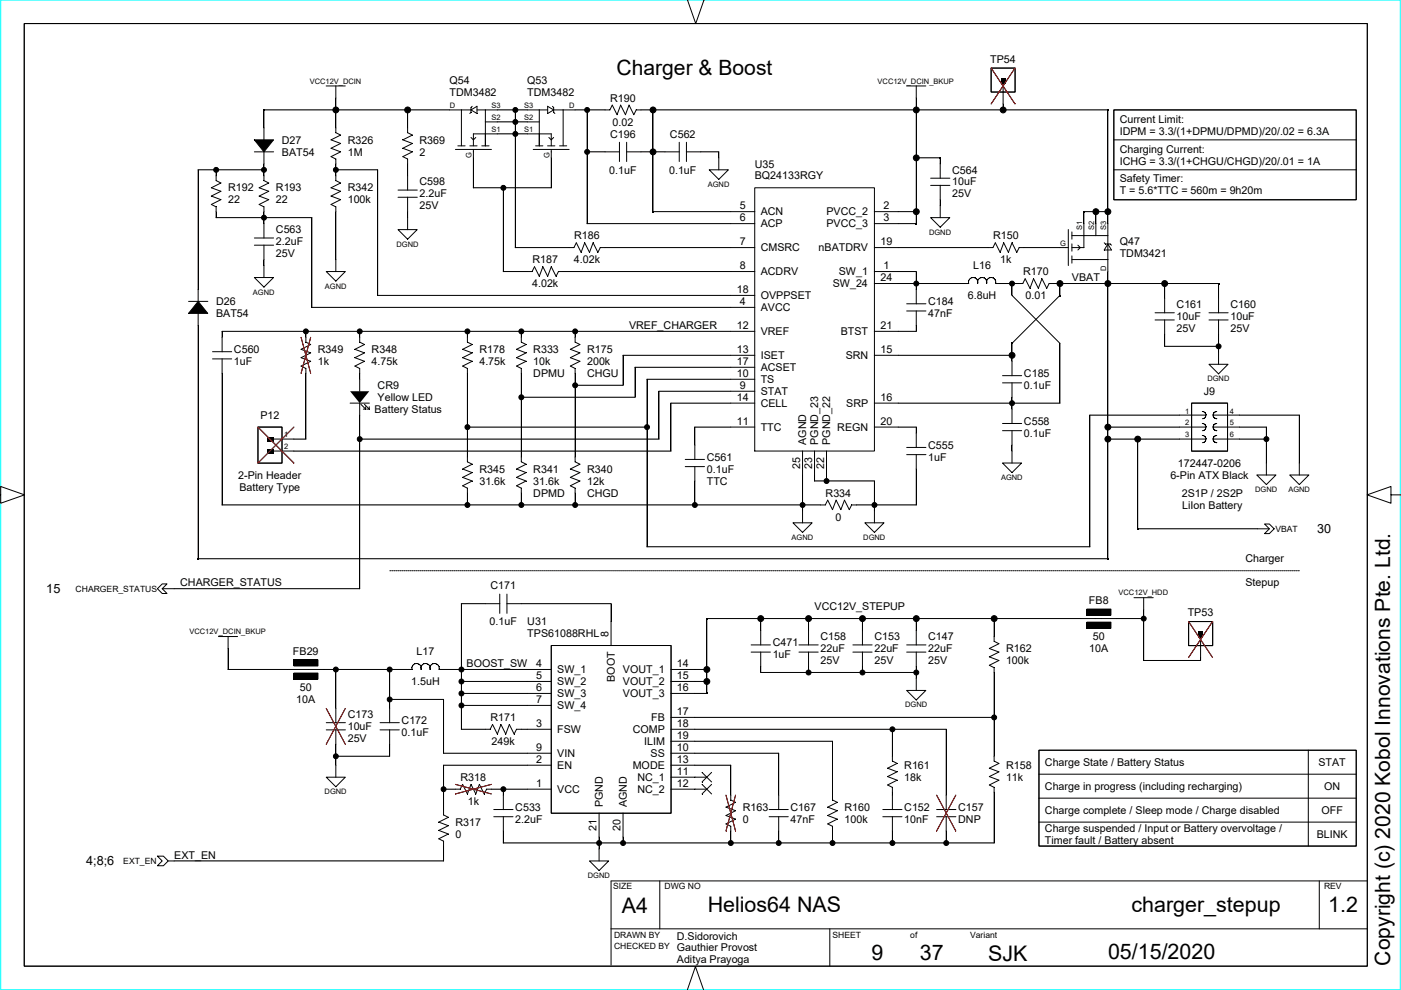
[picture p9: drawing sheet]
<svg xmlns="http://www.w3.org/2000/svg" width="297mm" height="210mm" viewBox="0 0 297 210" stroke-linecap="round" stroke-linejoin="round" font-family="sans-serif">
<path d="M.1 0h296.8v209.8h-296.8z" fill="none" stroke="#0ff" stroke-width=".21"/>
<g fill="none" stroke="#000" stroke-width=".21">
<path d="M149.3 -.1l-1.8 5.1-1.8-5M5.1 5h284.8v199.9h-284.8zM192.2 18.2h4.1M194.3 18.2v2.6M53.9 29.7h4.1l-2 2.5zM53.9 32.2h4.1M56 27.1v2.6M56 32.2v2.5M56 37.3v1M56 38.3l1 .5-2.1 1 2.1 .8-2.1 1 2.1 .7-2.1 1 1.1 .5v1.1M71.2 36h8.9v26.7M71.2 27.1v1.1l1 .4-2 1.1 2 .7-2 1 2 .8-2 1 1 .5v4.6"/>
<path d="M71.2 38.3l1 .5-2 1 2 .8-2 1 2 .7-2 1 1 .5v13.8M86.4 27.1v1.1l1 .4-2 1.1 2 .7-2 1 2 .8-2 1 1 .5v6.6M95.3 23.3h4.6M96.6 31.7h7.6M97.1 30.9h1.5M97.8 23.3v7.6M99.6 30.9h1.6M99.9 23.8l-.3 .3M99.9 23.3l1.2-.8v1.6zM99.9 29.1l.5 .6 .5-.6M100.1 22.5l-.2 .3v1M100.3 39.8h16.6"/>
<path d="M100.4 28.4v2.5M100.4 31.7v8.1M100.4 28.4h16.5M101.1 23.3h15M102.1 30.9h1.6M102.9 25.8h11.5M102.9 23.3v7.6M106.7 39.8v17.8M109.3 23.3v29.2M113 31.7h7.7M113.6 30.9h1.5M114.3 23.3v7.6"/>
<path d="M116.1 30.9h1.5M116.1 22.5l1.3 .8-1.3 .8zM116.4 29.1l.5 .6 .5-.6M116.9 28.4v2.5M116.9 31.7v8.1M117.1 22.5l.3 .3v1M117.4 23.3h11.9M117.4 23.8l.2 .3M118.6 30.9h1.6M119.4 23.3v7.6M124.5 32.2h6.9M124.5 23.3v24.1h35.5"/>
<path d="M129.3 23.3l.5-1 1 2 .8-2 1 2 .8-2 1 2 .5-1M131.3 30.2v4M132.8 32.2h3.1M132.9 30.2v4M134.9 23.3h1M141 32.2h3M144 30.2v4M145.5 32.2h6.9v3.8M145.5 30.2v4M150.4 36h4l-2 2zM160 39.8h25.4v55.8h-25.4zM197.3 39.3h4.1"/>
<path d="M197.3 37.8h4.1M199.3 34.7v3.1M199.3 39.3v6.9M53.9 58.8h4.1l-2 2.1zM53.9 52h4.1M53.9 50.5h4.1M56 47.4v3.1M56 52v6.9M69.2 57.6h4l-2 2zM84.4 48.7h4.1l-2.1 2zM84.4 41.8h4.1M84.4 40.3h4.1"/>
<path d="M86.4 41.8v6.9M106.7 57.6h6.1M109.2 52.5h12.5l.5-1 1 2 .8-2 1 2 .7-2 1.1 2 .5-1h32.7M112.8 57.6l.5-1 1 2 .8-2 1 2 .8-2 1 2 .5-1M118.4 57.6h41.6M154.9 44.9h5.1M185.4 57.6h5.1M185.4 44.9h5.1M185.4 47.4h5.1M185.4 52.5h25.1l.5-1 1 2 .8-2 1 2 .8-2 1 2 .5-1M197.3 46.1h4.1l-2.1 2.1zM216.1 52.5h1"/>
<path d="M45.1 76.1h4M45.1 74.6h4M47.1 71.5v3.1M47.1 76.1v3M63.8 71.5l2.1 7.6M64.9 71.5v1.1l1 .4-2.1 1.1 2.1 .7-2.1 1 2.1 .8-2.1 1 1.1 .5v1M65.9 71.5l-2.1 7.6M76.3 79.1v1.3M80 62.6h80M99.1 71.5v1.1l1 .4-2 1.1 2 .7-2 1 2 .8-2 1 1 .5v19.8M110.5 79.1v18.8M121.9 71.5v1.1l1.1 .4-2.1 1.1 2.1 .7-2.1 1 2.1 .8-2.1 1 1 .5v19.8"/>
<path d="M154.9 65.2h5.1M154.9 70.3h5.1M160 77.9h-25.4v6.3h-24.1M160 75.3h-27.9v6.4h-10.2M185.4 70.3h5.1M185.4 60.1h5.1M185.4 75.3h5.1M99.1 90.6h38.1M99.1 97.9l1 .5-2 1 2 .8-2 1 2 .8-2 1 1 .5M110.5 97.9l1 .5-2 1 2 .8-2 1 2 .8-2 1 1 .5M121.9 97.9l1.1 .5-2.1 1 2.1 .8-2.1 1 2.1 .8-2.1 1 1 .5M154.9 83h5.1"/>
<path d="M154.9 85.5h5.1M160 80.4h-22.8v35.6M160 90.6h-12.7v3.8M170.2 95.6v5.1M172.7 95.6v5.1M175.2 95.6v5.1M185.4 90.6h5.1M185.4 85.5h5.1M250.1 88h-19v28M0 104.9h.1v-1.8l5.1 1.8-5.1 1.8v-1.8M99.1 103.5v1M110.5 103.5v1"/>
<path d="M121.9 103.5v1M137.2 115.9h93.9M168.1 110.8h4.1l-2 2.1zM170.2 108.3v2.6M174 107.1h1M175 107.1l.5-1.1 1 2.1 .8-2.1 1 2.1 .7-2.1 1.1 2.1 .5-1M180.5 107.1h1.1M183.4 110.8h4l-2 2.1zM185.4 108.3v2.6M294.9 104.9v1.8l-5-1.8 5-1.8v1.8h2.1M129.5 196.9h160.4M129.5 186.8h160.4"/>
<path d="M129.6 186.8v17.8M139.9 186.8v10.2M175.9 196.9v7.9M279.7 186.8v10.2M145.7 209.9l1.7-5 1.8 5"/>
<circle cx="71.2" cy="36" r=".52"/>
<circle cx="106.7" cy="39.8" r=".52"/>
<circle cx="109.3" cy="23.3" r=".52"/>
<circle cx="109.3" cy="28.4" r=".52"/>
<circle cx="109.3" cy="25.9" r=".52"/>
<circle cx="124.5" cy="23.3" r=".52"/>
<circle cx="124.5" cy="32.2" r=".52"/>
<circle cx="99.1" cy="90.6" r=".52"/>
<circle cx="110.5" cy="84.2" r=".52"/>
<circle cx="121.9" cy="81.7" r=".52"/>
<circle cx="137.2" cy="90.6" r=".52"/>
</g>
<g fill="#000">
<path d="M53.9 29.7h4.1l-2 2.5z"/>
<path d="M71.2 36v1.3z" fill-rule="evenodd"/>
<path d="M71.2 34.7v1.3z" fill-rule="evenodd"/>
<path d="M152.4 32.2v1.3z" fill-rule="evenodd"/>
<path d="M56 55v1.3z" fill-rule="evenodd"/>
<path d="M86.4 44.9v1.2z" fill-rule="evenodd"/>
<path d="M199.3 42.3v1.3z" fill-rule="evenodd"/>
<path d="M76.3 79.1v1.3z" fill-rule="evenodd"/>
<circle cx="71.2" cy="36" r=".53"/>
<circle cx="106.7" cy="39.8" r=".53"/>
<circle cx="109.3" cy="28.4" r=".53"/>
<circle cx="109.3" cy="23.3" r=".53"/>
<circle cx="109.3" cy="25.8" r=".53"/>
<circle cx="124.5" cy="32.2" r=".53"/>
<circle cx="124.5" cy="23.3" r=".53"/>
<circle cx="99.1" cy="90.6" r=".53"/>
<circle cx="110.5" cy="84.2" r=".53"/>
<circle cx="121.9" cy="81.7" r=".53"/>
<circle cx="137.2" cy="90.6" r=".53"/>
</g>
<path d="M63.8 71.5l2.1 7.6" fill="none" stroke="#f00" stroke-width=".21"/>
<path d="M65.9 71.5l-2.1 7.6" fill="none" stroke="#f00" stroke-width=".21"/>
<g fill="none" stroke="#000" stroke-width=".21">
<path d="M190.4 57.6h3.9v3.8M206.2 58.8a1.01 1.01 0 0 1 1.1 1.3l.1-.9 .7-.4M206.2 58.8l-.7 .4-.2 .6 .1 .3h-15M208.1 58.8a1.01 1.01 0 0 1 1.1 1.3l.1-.9 .7-.4M210 58.8a1.01 1.01 0 0 1 1.1 1.3M47.1 79.1v28h126.9M64.9 70.3v1.2M76.3 70.3v1.2M99.1 70.3v1.2M110.5 70.3v1.2M121.9 70.3v1.2M154.9 70.3h-107.8v1.2"/>
<path d="M190.4 70.3h3.9M194.3 69v1.3M211.1 60.1h5.8M212.6 79.7h4M214.6 60.1v2.5l10.1 10.2v12.7h-34.3M214.6 76.6v3.1M216.8 60.1l.6-1 1 2 .7-2 1.1 2 .7-2 1 2 .5-1M222.4 60.1h1.1M62.3 95.6h80M142.2 85.5h12.7M142.3 85.5v10.2M145.3 98.9h4.1"/>
<path d="M145.3 97.4h4.1M147.3 94.4v3M147.3 98.9v8.2M190.4 90.6h3.9v4.3M192.2 96.4h4.1M192.2 94.9h4.1M194.3 96.4v10.7h-12.7M212.6 98.2h4l-2 2zM212.6 81.2h4M212.6 91.3h4M212.6 89.8h4M214.6 81.2v8.6"/>
<path d="M214.6 91.3v6.9M99.1 104.5v2.6M110.5 104.5v2.6M121.9 104.5v2.6M170.2 100.7v7.6M172.7 100.7v1.3h12.7v6.3M175.2 100.7v1.3M97.8 128h8.2M97.8 128v26.6M106 126v4M107.5 128h22.1v8.9M107.5 126v4"/>
<path d="M116.9 136.9h25.4v35.5h-25.4zM69.2 154.7h4M69.2 153.2h4M69.2 150.2l4 7.6M71.2 150.2v3M71.2 154.7v3.1M73.2 150.2l-4 7.6M80.6 154.7h4.1M80.6 153.2h4.1M82.6 150.2v3M82.6 154.7v3.1M86.4 141.9h1"/>
<path d="M87.4 141.9a.99 .99 0 0 1 .9-1.2 .99 .99 0 0 1 1 1.2 .99 .99 0 0 1 .9-1.2 .99 .99 0 0 1 1 1.2 .99 .99 0 0 1 .9-1.2 .99 .99 0 0 1 1 1.2h23.8M97.8 144.5h19.1M97.8 147h19.1M97.8 149.6h19.1M97.8 154.6h6.1l.5-1 1 2 .8-2 1 2 .8-2 1 2 .5-1h7.4M111.8 159.7h5.1M142.2 141.9h5.1M142.2 144.5h5.1M142.2 147h5.1M142.2 154.6h5.1M142.2 159.7h5.1M142.2 152.1h5.1"/>
<path d="M142.2 157.2h5.1M111.8 167.3h5.1M111.8 162.2h5.1M127 172.4v5.1M132.1 172.4v5.1M142.2 167.3h5.1M142.2 162.2h5.1M142.2 164.8h5.1M125 182.5h4l-2 2.1zM127 180v2.6"/>
<circle cx="64.9" cy="70.3" r=".52"/>
<circle cx="76.3" cy="70.3" r=".52"/>
<circle cx="99.1" cy="70.3" r=".52"/>
<circle cx="110.5" cy="70.3" r=".52"/>
<circle cx="121.9" cy="70.3" r=".52"/>
<circle cx="194.3" cy="60.1" r=".52"/>
<circle cx="214.6" cy="60.1" r=".52"/>
<circle cx="214.6" cy="85.5" r=".52"/>
<circle cx="99.1" cy="107.1" r=".52"/>
<circle cx="110.5" cy="107.1" r=".52"/>
<circle cx="121.9" cy="107.1" r=".52"/>
<circle cx="147.3" cy="107.1" r=".52"/>
<circle cx="170.2" cy="107.1" r=".52"/>
<circle cx="175.2" cy="102" r=".52"/>
<circle cx="185.4" cy="107.1" r=".52"/>
<circle cx="97.8" cy="147" r=".52"/>
<circle cx="97.8" cy="144.5" r=".52"/>
<circle cx="97.8" cy="149.6" r=".52"/>
<circle cx="97.8" cy="142" r=".52"/>
</g>
<g fill="#000">
<path d="M214.6 60.1h1.2zM110.5 154.6h1.3z"/>
<path d="M47.1 70.3v1.2z" fill-rule="evenodd"/>
<path d="M64.9 70.3v1.2z" fill-rule="evenodd"/>
<path d="M76.3 70.3v1.2z" fill-rule="evenodd"/>
<path d="M99.1 70.3v1.2z" fill-rule="evenodd"/>
<path d="M110.5 70.3v1.2z" fill-rule="evenodd"/>
<path d="M121.9 70.3v1.2z" fill-rule="evenodd"/>
<path d="M194.3 69v1.3z" fill-rule="evenodd"/>
<path d="M194.3 60.1v1.3z" fill-rule="evenodd"/>
<path d="M214.6 62.6l10.1 10.2z" fill-rule="evenodd"/>
<path d="M194.3 90.6v1.2z" fill-rule="evenodd"/>
<path d="M214.6 94.4v1.2z" fill-rule="evenodd"/>
<path d="M214.6 84.2v1.3z" fill-rule="evenodd"/>
<path d="M214.6 85.5v1.2z" fill-rule="evenodd"/>
<path d="M170.2 107.1v1.2z" fill-rule="evenodd"/>
<path d="M172.7 100.7v1.3z" fill-rule="evenodd"/>
<path d="M175.2 100.7v1.3z" fill-rule="evenodd"/>
<path d="M185.4 107.1v1.2z" fill-rule="evenodd"/>
<circle cx="64.9" cy="70.3" r=".53"/>
<circle cx="76.3" cy="70.3" r=".53"/>
<circle cx="99.1" cy="70.3" r=".53"/>
<circle cx="110.5" cy="70.3" r=".53"/>
<circle cx="121.9" cy="70.3" r=".53"/>
<circle cx="194.3" cy="60.1" r=".53"/>
<circle cx="214.6" cy="60.1" r=".53"/>
<circle cx="214.6" cy="85.5" r=".53"/>
<circle cx="99.1" cy="107.1" r=".53"/>
<circle cx="110.5" cy="107.1" r=".53"/>
<circle cx="121.9" cy="107.1" r=".53"/>
<circle cx="147.3" cy="107.1" r=".53"/>
<circle cx="170.2" cy="107.1" r=".53"/>
<circle cx="175.2" cy="102" r=".53"/>
<circle cx="185.4" cy="107.1" r=".53"/>
<circle cx="97.8" cy="144.5" r=".53"/>
<circle cx="97.8" cy="149.6" r=".53"/>
<circle cx="97.8" cy="147" r=".53"/>
<circle cx="97.8" cy="141.9" r=".53"/>
</g>
<path d="M69.2 150.2l4 7.6" fill="none" stroke="#f00" stroke-width=".21"/>
<path d="M73.2 150.2l-4 7.6" fill="none" stroke="#f00" stroke-width=".21"/>
<g fill="none" stroke="#000" stroke-width=".21">
<path d="M147.3 159.7h17.8v8.9M147.3 157.2h29.2v11.4M104.7 173.2h4.1M104.7 171.6h4.1M106.7 168.6v3.1M106.7 173.1v3.1M147.3 167.3h2.6M147.3 164.8h2.6M148.8 166.3l2.1 2M148.8 163.8l2.1 2M150.9 166.3l-2.1 2M150.9 163.8l-2.1 2"/>
<path d="M153.9 168.6l2.1 7.6M154.9 168.6v1l1.1 .5-2.1 1 2.1 .8-2.1 1 2.1 .8-2.1 1 1 .5v1M156 168.6l-2.1 7.6"/>
</g>
<path d="M153.9 168.6l2.1 7.6" fill="none" stroke="#f00" stroke-width=".21"/>
<path d="M156 168.6l-2.1 7.6" fill="none" stroke="#f00" stroke-width=".21"/>
<path d="M96.6 167.3h1l.5-1 1 2 .8-2 1 2 .7-2 1.1 2 .5-1h1M96.6 166.3l7.6 2M104.2 166.3l-7.6 2M147.3 162.2h7.6v6.4M176.5 168.6v1l1 .5-2 1 2 .8-2 1 2 .8-2 1 1 .5v1" fill="none" stroke="#000" stroke-width=".21"/>
<path d="M104.2 166.3l-7.6 2" fill="none" stroke="#f00" stroke-width=".21"/>
<path d="M96.6 166.3l7.6 2" fill="none" stroke="#f00" stroke-width=".21"/>
<g fill="#000">
<path d="M42 63.9l2 2.5h-4z"/>
<path d="M161.3 141.3v1.3z" fill-rule="evenodd"/>
<path d="M171.4 141.3v1.3z" fill-rule="evenodd"/>
<path d="M182.9 141.3v1.3z" fill-rule="evenodd"/>
<path d="M194.3 142.6v1.2z" fill-rule="evenodd"/>
<path d="M194.3 141.3v1.3z" fill-rule="evenodd"/>
<path d="M106.7 167.3v1.3z" fill-rule="evenodd"/>
<path d="M189.2 168v.6z" fill-rule="evenodd"/>
<circle cx="161.3" cy="131.1" r=".63"/>
<circle cx="171.4" cy="131.1" r=".63"/>
<circle cx="182.9" cy="131.1" r=".63"/>
<circle cx="194.3" cy="131.1" r=".63"/>
<circle cx="210.8" cy="131.1" r=".63"/>
<circle cx="149.9" cy="141.9" r=".63"/>
<circle cx="149.9" cy="144.5" r=".63"/>
<circle cx="171.4" cy="142.6" r=".53"/>
<circle cx="182.9" cy="142.6" r=".53"/>
<circle cx="194.3" cy="142.6" r=".53"/>
<circle cx="210.8" cy="152.1" r=".53"/>
<circle cx="106.7" cy="167.3" r=".53"/>
</g>
<g fill="none" stroke="#000" stroke-width=".21">
<path d="M40 63.9h4.1M42 63.9l2 2.5h-4zM42 61.4v2.5M42 66.4v2.6M159.3 138.3h4M159.3 136.7h4M161.3 131.1v5.7M161.3 138.2v4.4M171.4 131.1v2.6M182.9 131.1v2.6M194.3 131.1v2.6M210.8 131.1v4.9"/>
<path d="M210.8 136l1 .5-2 1 2 .8-2 1 2 .7-2 1.1 1 .5M229.2 131.1h-79.3v15.9h-2.6M147.3 152.1h63.5M147.3 144.5h2.6M147.3 141.9h2.6M161.3 142.6h33M171.4 141.3v1.3M182.9 141.3v1.3M192.2 146.4h4.1l-2 2zM194.3 141.3v5.1M210.8 141.5v19.9M104.2 167.3h7.6"/>
<path d="M106.7 167.3v1.3M187.2 173.2h4M187.2 171.6h4M189.2 160.3v1.1M189.2 166.9v4.8M189.2 173.1v3.1M189.2 161.4l1 .5-2 1 2 .7-2 1.1 2 .7-2 1 1 .5M198.6 173.2h4.1M198.6 171.6h4.1M198.6 168.6l4 7.6M200.6 168.6v3.1M200.6 173.1v3.1"/>
<path d="M202.6 168.6l-4 7.6M210.8 166.9v1.1M210.8 161.4l1 .5-2 1 2 .7-2 1.1 2 .7-2 1 1 .5"/>
<circle cx="161.3" cy="131.2" r=".62"/>
<circle cx="171.4" cy="131.2" r=".62"/>
<circle cx="182.9" cy="131.2" r=".62"/>
<circle cx="194.3" cy="131.2" r=".62"/>
<circle cx="210.8" cy="131.2" r=".62"/>
<circle cx="149.9" cy="144.5" r=".62"/>
<circle cx="149.9" cy="142" r=".62"/>
<circle cx="171.4" cy="142.6" r=".52"/>
<circle cx="182.9" cy="142.6" r=".52"/>
<circle cx="194.3" cy="142.6" r=".52"/>
<circle cx="210.8" cy="152.1" r=".52"/>
<circle cx="106.7" cy="167.3" r=".52"/>
</g>
<path d="M149.8 131h.2v.3h-.2zM149.8 146.9h.2v.3h-.2z" fill="#000"/>
<path d="M198.6 168.6l4 7.6" fill="none" stroke="#f00" stroke-width=".21"/>
<path d="M202.6 168.6l-4 7.6" fill="none" stroke="#f00" stroke-width=".21"/>
<g fill="none" stroke="#000" stroke-width=".21">
<path d="M69.1 18.2h4.1M71.2 18.2v8.9M55.9 23.3h39.4M56 23.3v3.8M86.4 23.3v3.8M54.7 90.6h5.1v7.6h-5.1zM54.7 90.6l7.6 7.6M58 95.6h4.3M58 93.1h4.3M62.3 90.6l-7.6 7.6M62.3 139.9h5.1v1.3h-5.1zM229.2 131.1h7.6"/>
<path d="M230.4 129.1h5.1v1.3h-5.1zM230.4 131.9h5.1v1.3h-5.1zM61 141.9h25.4M62.3 142.7h5.1v1.3h-5.1zM71.2 141.9v8.3M82.6 148.3h11.4v11.4h17.8M82.6 141.9v8.3M147.3 154.6h53.3v14M189.2 154.6v5.8M127 177.5v2.5M132.1 177.5v1.3M154.9 176.2v2.6"/>
<path d="M165.1 176.2v2.6M176.5 176.2v2.6M189.2 176.2v2.6M200.6 176.2v2.6M210.8 168v10.8l-104.1-.1v-2.5"/>
<circle cx="71.2" cy="23.3" r=".62"/>
<circle cx="86.4" cy="23.3" r=".62"/>
<circle cx="71.2" cy="142" r=".52"/>
<circle cx="82.6" cy="142" r=".52"/>
<circle cx="82.6" cy="148.3" r=".52"/>
<circle cx="189.2" cy="154.6" r=".52"/>
<circle cx="127" cy="178.7" r=".52"/>
<circle cx="132.1" cy="178.7" r=".52"/>
<circle cx="154.9" cy="178.7" r=".52"/>
<circle cx="165.1" cy="178.7" r=".52"/>
<circle cx="176.5" cy="178.7" r=".52"/>
<circle cx="189.2" cy="178.7" r=".52"/>
<circle cx="200.6" cy="178.7" r=".52"/>
</g>
<g fill="#000">
<path d="M82.6 148.3v1.9z" fill-rule="evenodd"/>
<path d="M127 178.7v1.3z" fill-rule="evenodd"/>
<path d="M127 177.5v1.2z" fill-rule="evenodd"/>
<path d="M132.1 177.5v1.2z" fill-rule="evenodd"/>
<circle cx="71.2" cy="23.3" r=".63"/>
<circle cx="86.4" cy="23.3" r=".63"/>
<circle cx="71.2" cy="141.9" r=".53"/>
<circle cx="82.6" cy="141.9" r=".53"/>
<circle cx="82.6" cy="148.3" r=".53"/>
<circle cx="189.2" cy="154.6" r=".53"/>
<circle cx="127" cy="178.7" r=".53"/>
<circle cx="132.1" cy="178.7" r=".53"/>
<circle cx="154.9" cy="178.7" r=".53"/>
<circle cx="165.1" cy="178.7" r=".53"/>
<circle cx="176.5" cy="178.7" r=".53"/>
<circle cx="189.2" cy="178.7" r=".53"/>
<circle cx="200.6" cy="178.7" r=".53"/>
</g>
<path d="M275.5 121h-192.9" fill="none" stroke="#000" stroke-width=".21" stroke-dasharray=".2 .2"/>
<path d="M55.9 23.2h.2v.3h-.2zM56.7 95.1h1.3v1.1h-1.3zM56.7 92.6h1.3v1h-1.3zM62.3 139.9h5.1v1.3h-5.1zM230.4 129.1h5.1v1.3h-5.1zM230.4 131.9h5.1v1.3h-5.1zM62.3 142.7h5.1v1.3h-5.1z" fill="#000"/>
<path d="M54.7 90.6l7.6 7.6" fill="none" stroke="#f00" stroke-width=".21"/>
<path d="M62.3 90.6l-7.6 7.6" fill="none" stroke="#f00" stroke-width=".21"/>
<g fill="none" stroke="#000" stroke-width=".21">
<path d="M217.1 52.5h9.4M226.5 48.7v7.6M227.3 52.5h2.5M227.3 49.2v1.5M227.3 51.7v1.6M227.3 54.3v1.5M227.3 50h7.6M227.3 55h7.6M228.5 52l.5 .5-.5 .5M229.8 47.4v5.1M232.3 47.4v2.6M234.1 51.5l.3 .2"/>
<path d="M234.4 51.7h1l.2 .3M234.9 51.7l.7 1.3h-1.5zM234.9 47.4v71.1h-192.9M42 69v49.5M64.9 79.1v14M76.3 71.5v1.1l1 .4-2.1 1.1 2.1 .7-2.1 1 2.1 .8-2.1 1 1.1 .5v1M110.5 71.5v1.1l1 .4-2 1.1 2 .7-2 1 2 .8-2 1 1 .5v1M190.4 75.3h24.2M192.2 65.9h4.1M192.2 64.4h4.1M194.3 61.4v3M194.3 65.9v3.1"/>
<path d="M223.4 60.1h35v6.2M224.7 60.1v2.5l-10.1 10.2v3.8M244.9 67.8h4.1M244.9 66.3h4.1M246.9 73.4h11.5M246.9 60.1v6.2M246.9 67.8v5.6M256.3 77.2h4.1l-2 2.1zM256.3 67.8h4.1M256.3 66.3h4.1M258.4 67.8v9.5M62.3 93.1h2.6"/>
<path d="M74.2 85.5h4.1M76.2 93.1h63.5M76.3 80.4v2.6M76.3 85.4v39.4h-41.9M76.5 85.7l1.1 1h-.6M77.3 85.7l1 1h-.5M77.5 86.2v.6M78.3 86.2v.6M154.9 83h-15.2v10.1M234.9 93.1h15.2M234.9 90.6h15.2M241.2 93.1v19"/>
<path d="M262.8 93.1h5.7M262.8 88h12.7v12.7M262.8 90.6h5.7v10.1M241.2 112.1h28M266.5 100.7h4l-2 2zM268.1 111.1h1l1 1-1 1h-1l1-1zM273.4 100.7h4.1l-2 2zM34.4 123.8h1l-1 1 1 1h-1l-1-1zM46.3 135h4.1M48.4 134.9v7.1l12.6-.1M169.4 138.3h4.1M169.4 136.7h4.1"/>
<path d="M171.4 133.7v3.1M171.4 138.2v3.1M180.8 138.3h4.1M180.8 136.7h4.1M182.9 133.7v3.1M182.9 138.2v3.1M192.2 138.3h4.1M192.2 136.7h4.1M194.3 133.7v3.1M194.3 138.2v3.1M240.4 126.7h4.1M242.5 126.7v2.6"/>
<path d="M252 131.8h5.1v5.1h-5.1zM252 131.8l5.1 7.6M254.5 135.1v4.3M257.1 131.8l-5.1 7.6M71.2 157.8v7M82.6 157.8v2.6l-11.4-.1M220.3 159.1h67.2v20.3h-67.2zM277.4 159v20.4M69.2 164.8h4l-2 2zM94 167.3h2.6M94 178.3v4.2h-58.4M111.8 162.2h-17.8v10.6l1.1 .5-2.1 1 2.1 .8-2.1 1 2.1 .7-2.1 1 1 .6"/>
<path d="M163.1 173.2h4M163.1 171.6h4M165.1 168.6v3.1M165.1 173.1v3.1M220.3 164.1h67.2M220.3 169.2h67.2M220.3 174.3h67.2M33.4 181.5h1.2l1.1 1-1.1 1.1h-1.2l1-1.1z"/>
<circle cx="214.6" cy="75.3" r=".62"/>
<circle cx="224.7" cy="60.1" r=".62"/>
<circle cx="234.9" cy="60.1" r=".62"/>
<circle cx="246.9" cy="60.1" r=".62"/>
<circle cx="258.4" cy="73.4" r=".52"/>
<circle cx="76.3" cy="93.1" r=".52"/>
<circle cx="234.9" cy="93.1" r=".62"/>
<circle cx="234.9" cy="90.6" r=".62"/>
<circle cx="241.2" cy="93.1" r=".62"/>
<circle cx="268.5" cy="93.1" r=".52"/>
<circle cx="71.2" cy="160.3" r=".52"/>
<circle cx="94" cy="167.3" r=".52"/>
</g>
<path d="M258.2 60h.3v.2h-.3zM214.5 72.7h.2v.2h-.2zM224.6 62.5h.3v.3h-.3zM41.9 118.4h.2v.2h-.2zM234.8 118.4h.2v.2h-.2zM241.1 112h.3v.3h-.3zM254 133.8h1.1v1.3h-1.1z" fill="#000"/>
<g fill="#000">
<path d="M223.5 60.1h1.2zM74.2 83h4.1l-2 2.5z"/>
<path d="M214.6 75.3v1.3z" fill-rule="evenodd"/>
<path d="M224.7 62.6l-10.1 10.2z" fill-rule="evenodd"/>
<path d="M258.4 73.4v1.3z" fill-rule="evenodd"/>
<path d="M71.2 160.3v1.9z" fill-rule="evenodd"/>
<circle cx="214.6" cy="75.3" r=".63"/>
<circle cx="224.7" cy="60.1" r=".63"/>
<circle cx="234.9" cy="60.1" r=".63"/>
<circle cx="246.9" cy="60.1" r=".63"/>
<circle cx="258.4" cy="73.4" r=".53"/>
<circle cx="76.3" cy="93.1" r=".53"/>
<circle cx="234.9" cy="93.1" r=".63"/>
<circle cx="234.9" cy="90.5" r=".63"/>
<circle cx="241.2" cy="93.1" r=".63"/>
<circle cx="268.5" cy="93.1" r=".53"/>
<circle cx="71.2" cy="160.3" r=".53"/>
<circle cx="94" cy="167.3" r=".53"/>
</g>
<path d="M252 131.8l5.1 7.6" fill="none" stroke="#f00" stroke-width=".21"/>
<path d="M257.1 131.8l-5.1 7.6" fill="none" stroke="#f00" stroke-width=".21"/>
<g fill="none" stroke="#000" stroke-width=".21">
<path d="M210.1 14.4h5.1v5.1h-5.1zM210.1 14.4l5.1 7.6M212.7 17.7v4.3M215.2 14.4l-5.1 7.6M236.7 131.1h5.8M242.5 129.3v10.8M254.5 139.4v.6h-12"/>
<circle cx="242.5" cy="131.2" r=".52"/>
</g>
<g fill="#000">
<path d="M242.5 129.3v1.8z" fill-rule="evenodd"/>
<path d="M254.5 139.4v.6z" fill-rule="evenodd"/>
<circle cx="242.5" cy="131.1" r=".53"/>
</g>
<path d="M212.2 16.5h1v1.2h-1z" fill="#000"/>
<path d="M210.1 14.4l5.1 7.6" fill="none" stroke="#f00" stroke-width=".21"/>
<path d="M215.2 14.4l-5.1 7.6" fill="none" stroke="#f00" stroke-width=".21"/>
<g fill="#000">
<path d="M45.8 36v1.3z" fill-rule="evenodd"/>
<path d="M56 34.7v1.3z" fill-rule="evenodd"/>
<path d="M56 36v1.3z" fill-rule="evenodd"/>
<path d="M199.3 33.5v1.2z" fill-rule="evenodd"/>
<path d="M212.7 22v1.3z" fill-rule="evenodd"/>
<path d="M45.8 44.9v1.2z" fill-rule="evenodd"/>
<path d="M56 44.9v1.2z" fill-rule="evenodd"/>
<path d="M56 46.1v1.3z" fill-rule="evenodd"/>
<circle cx="45.8" cy="36" r=".53"/>
<circle cx="56" cy="36" r=".53"/>
<circle cx="138.5" cy="32.2" r=".63"/>
<circle cx="138.5" cy="23.3" r=".63"/>
<circle cx="194.3" cy="23.3" r=".63"/>
<circle cx="194.3" cy="33.5" r=".63"/>
<circle cx="212.7" cy="23.3" r=".63"/>
<circle cx="56" cy="46.1" r=".53"/>
<circle cx="194.3" cy="44.9" r=".63"/>
<circle cx="232.3" cy="44.9" r=".63"/>
<circle cx="234.9" cy="44.9" r=".63"/>
</g>
<g fill="none" stroke="#000" stroke-width=".21">
<path d="M42 36h14M42 36v25.4M45.8 36v2.3M45.8 38.3l1 .5-2 1 2 .8-2 1 2 .7-2 1 1 .5v2.4l20.3-.1v19.1h88.8M56 34.7v2.6M135.9 23.3h99v24.1M135.9 32.2h5.1M138.4 23.3v21.6h16.5M194.2 33.5h5.1v1.3M194.3 20.8v26.6h-3.9M212.7 22v1.3M236.1 29.7h51.4"/>
<path d="M236.1 36h51.4M236.2 23.3h51.3v19.1h-51.3zM56 44.9v2.5M190.4 44.9h3.9M229.8 44.9h5.1M229.8 44.9v2.5M232.3 44.9v2.5M250.1 90.6h5.6M250.1 93.1h5.6M250.1 88h5.6M252.6 85.5h7.7v10.2h-7.7zM254.9 89.8a.76 .76 0 0 1 .8 .7 .76 .76 0 0 1-.8 .8"/>
<path d="M254.9 92.3a.76 .76 0 0 1 .8 .8 .76 .76 0 0 1-.8 .8M254.9 87.2a.76 .76 0 0 1 .8 .8 .76 .76 0 0 1-.8 .8M257.2 90.6h5.6M257.2 93.1h5.6M257.2 88h5.6M258 87.2a.76 .76 0 0 0-.8 .8 .76 .76 0 0 0 .8 .8M258 89.8a.76 .76 0 0 0-.8 .8 .76 .76 0 0 0 .8 .7M258 92.3a.76 .76 0 0 0-.8 .8 .76 .76 0 0 0 .8 .8"/>
<circle cx="45.8" cy="36" r=".52"/>
<circle cx="56" cy="36" r=".52"/>
<circle cx="138.5" cy="32.2" r=".62"/>
<circle cx="138.5" cy="23.3" r=".62"/>
<circle cx="194.3" cy="33.5" r=".62"/>
<circle cx="194.3" cy="23.3" r=".62"/>
<circle cx="212.7" cy="23.3" r=".62"/>
<circle cx="56" cy="46.2" r=".52"/>
<circle cx="194.3" cy="44.9" r=".62"/>
<circle cx="232.4" cy="44.9" r=".62"/>
<circle cx="234.9" cy="44.9" r=".62"/>
</g>
<path d="M199.2 33.4h.3v.2h-.3zM234.8 23.2h.2v.3h-.2zM138.3 44.8h.3v.2h-.3zM194.2 47.3h.2v.2h-.2zM229.7 44.8h.2v.2h-.2z" fill="#000"/>
<g font-size="4.5">
<text x="130.7" y="16">Charger &amp; Boost</text>
<text x="131.9" y="193.6">A4</text>
<text x="150" y="193.4">Helios64 NAS</text>
<text x="239.9" y="193.4">charger_stepup</text>
<text x="281.6" y="193.4">1.2</text>
<text x="184.8" y="203.5">9</text>
<text x="195" y="203.5">37</text>
<text x="209.5" y="203.7">SJK</text>
<text x="234.9" y="203.4">05/15/2020</text>
<text x="294.7" y="204.7" transform="rotate(-90 294.7 204.7)">Copyright (c) 2020 Kobol Innovations Pte. Ltd.</text>
</g>
<g font-size="2.7">
<text x="279.3" y="113">30</text>
<text x="9.8" y="125.7">15</text>
<text x="18.3" y="183.4">4;8;6</text>
</g>
<g font-size="2.3" fill="#c0c0c0">
<text x="-1" y="11.3">J</text>
<text x="-.5" y="32.3">I</text>
</g>
<g font-size="2.3">
<text x="95.3" y="17.7">Q54</text>
<text x="111.8" y="17.7">Q53</text>
<text x="209.9" y="13.3">TP54</text>
<text x="95.3" y="20.3">TDM3482</text>
<text x="111.8" y="20.3">TDM3482</text>
<text x="129.4" y="21.5">R190</text>
<text x="129.4" y="29.2">C196</text>
<text x="129.9" y="26.6">0.02</text>
<text x="142" y="29.2">C562</text>
<text x="237.4" y="26">Current Limit:</text>
<text x="237.4" y="28.5">IDPM = 3.3/(1+DPMU/DPMD)/20/.02 = 6.3A</text>
<text x="59.8" y="30.4">D27</text>
<text x="59.8" y="33">BAT54</text>
<text x="73.7" y="30.4">R326</text>
<text x="73.7" y="33">1M</text>
<text x="89" y="30.4">R369</text>
<text x="89" y="33">2</text>
<text x="160" y="35.5">U35</text>
<text x="237.4" y="32.3">Charging Current:</text>
<text x="237.4" y="34.9">ICHG = 3.3/(1+CHGU/CHGD)/20/.01 = 1A</text>
<text x="48.4" y="40.6">R192</text>
<text x="58.5" y="40.6">R193</text>
<text x="73.7" y="40.6">R342</text>
<text x="89" y="39.3">C598</text>
<text x="89" y="41.8">2.2uF</text>
<text x="129.2" y="36.8">0.1uF</text>
<text x="141.9" y="36.8">0.1uF</text>
<text x="160" y="38.1">BQ24133RGY</text>
<text x="201.9" y="39.3">10uF</text>
<text x="201.9" y="36.8">C564</text>
<text x="201.9" y="41.8">25V</text>
<text x="237.4" y="38.7">Safety Timer:</text>
<text x="237.4" y="41.2">T = 5.6*TTC = 560m = 9h20m</text>
<text x="48.4" y="43.1">22</text>
<text x="58.5" y="43.1">22</text>
<text x="73.7" y="43.1">100k</text>
<text x="89" y="44.4">25V</text>
<text x="156.8" y="46.9">6</text>
<text x="156.8" y="44.4">5</text>
<text x="161.3" y="45.7">ACN</text>
<text x="175.2" y="45.7">PVCC_2</text>
<text x="187.3" y="46.9">3</text>
<text x="187.3" y="44.4">2</text>
<text x="58.5" y="52">2.2uF</text>
<text x="58.5" y="49.5">C563</text>
<text x="121.7" y="50.7">R186</text>
<text x="156.8" y="52">7</text>
<text x="161.3" y="48.2">ACP</text>
<text x="161.3" y="53.3">CMSRC</text>
<text x="173.6" y="53.3">nBATDRV</text>
<text x="175.2" y="48.2">PVCC_3</text>
<text x="186.7" y="52">19</text>
<text x="210.6" y="50.7">R150</text>
<text x="237.4" y="52">Q47</text>
<text x="58.5" y="54.5">25V</text>
<text x="112.9" y="55.8">R187</text>
<text x="121.7" y="55.8">4.02k</text>
<text x="156.8" y="57.1">8</text>
<text x="161.3" y="58.4">ACDRV</text>
<text x="177.8" y="58.4">SW_1</text>
<text x="186.7" y="59.6">24</text>
<text x="187.3" y="57.1">1</text>
<text x="206.3" y="57.1">L16</text>
<text x="212.1" y="55.8">1k</text>
<text x="216.9" y="58.4">R170</text>
<text x="227.3" y="59.6">VBAT</text>
<text x="237.4" y="54.5">TDM3421</text>
<text x="45.8" y="64.7">D26</text>
<text x="112.8" y="60.9">4.02k</text>
<text x="156.2" y="62.1">18</text>
<text x="156.8" y="64.7">4</text>
<text x="161.3" y="66">AVCC</text>
<text x="161.3" y="63.4">OVPPSET</text>
<text x="176.6" y="60.9">SW_24</text>
<text x="196.8" y="64.7">C184</text>
<text x="205.2" y="63.4">6.8uH</text>
<text x="217.4" y="63.4">0.01</text>
<text x="249.5" y="65.3">C161</text>
<text x="260.9" y="65.3">C160</text>
<text x="45.8" y="67.2">BAT54</text>
<text x="133.4" y="69.8">VREF_CHARGER</text>
<text x="156.2" y="69.8">12</text>
<text x="161.3" y="71">VREF</text>
<text x="178.2" y="71">BTST</text>
<text x="186.7" y="69.8">21</text>
<text x="196.8" y="67.2">47nF</text>
<text x="249.5" y="67.9">10uF</text>
<text x="249.5" y="70.4">25V</text>
<text x="260.9" y="70.4">25V</text>
<text x="260.9" y="67.9">10uF</text>
<text x="49.6" y="77.4">1uF</text>
<text x="49.6" y="74.8">C560</text>
<text x="67.4" y="74.8">R349</text>
<text x="67.4" y="77.4">1k</text>
<text x="78.8" y="74.8">R348</text>
<text x="78.8" y="77.4">4.75k</text>
<text x="101.6" y="74.8">R178</text>
<text x="101.6" y="77.4">4.75k</text>
<text x="113.1" y="74.8">R333</text>
<text x="113.1" y="77.4">10k</text>
<text x="124.5" y="74.8">R175</text>
<text x="124.5" y="77.4">200k</text>
<text x="156.2" y="74.8">13</text>
<text x="156.2" y="77.4">17</text>
<text x="161.3" y="76.1">ISET</text>
<text x="179.3" y="76.1">SRN</text>
<text x="186.7" y="74.8">15</text>
<text x="80.1" y="82.5">CR9</text>
<text x="113.1" y="79.9">DPMU</text>
<text x="124.5" y="79.9">CHGU</text>
<text x="156.2" y="79.9">10</text>
<text x="156.8" y="82.5">9</text>
<text x="161.3" y="83.7">STAT</text>
<text x="161.3" y="81.2">TS</text>
<text x="161.3" y="78.7">ACSET</text>
<text x="217.1" y="79.9">C185</text>
<text x="217.1" y="82.5">0.1uF</text>
<text x="255.2" y="83.7">J9</text>
<text x="55.2" y="88.8">P12</text>
<text x="79.4" y="87.5">Battery Status</text>
<text x="80.1" y="85">Yellow LED</text>
<text x="156.2" y="85">14</text>
<text x="161.3" y="86.3">CELL</text>
<text x="179.4" y="86.3">SRP</text>
<text x="186.7" y="85">16</text>
<text x="156.2" y="90.1">11</text>
<text x="161.3" y="91.3">TTC</text>
<text x="170.9" y="94.4" transform="rotate(-90 170.9 94.4)">AGND</text>
<text x="173.5" y="94.4" transform="rotate(-90 173.5 94.4)">PGND_23</text>
<text x="176" y="94.4" transform="rotate(-90 176 94.4)">PGND_22</text>
<text x="177.5" y="91.3">REGN</text>
<text x="186.7" y="90.1">20</text>
<text x="196.8" y="95.1">C555</text>
<text x="217.1" y="90.1">C558</text>
<text x="217.1" y="92.6">0.1uF</text>
<text x="50.5" y="101.5">2-Pin Header</text>
<text x="101.6" y="100.2">R345</text>
<text x="113.1" y="100.2">R341</text>
<text x="124.5" y="100.2">R340</text>
<text x="149.9" y="97.7">C561</text>
<text x="149.9" y="100.2">0.1uF</text>
<text x="169.6" y="99.4" transform="rotate(-90 169.6 99.4)">25</text>
<text x="172.2" y="99.4" transform="rotate(-90 172.2 99.4)">23</text>
<text x="174.7" y="99.4" transform="rotate(-90 174.7 99.4)">22</text>
<text x="196.8" y="97.7">1uF</text>
<text x="248.1" y="101.5">6-Pin ATX Black</text>
<text x="249.7" y="99">172447-0206</text>
<text x="50.8" y="104">Battery Type</text>
<text x="101.6" y="102.8">31.6k</text>
<text x="113.1" y="105.3">DPMD</text>
<text x="113.1" y="102.8">31.6k</text>
<text x="124.5" y="105.3">CHGD</text>
<text x="124.5" y="102.8">12k</text>
<text x="149.9" y="102.8">TTC</text>
<text x="175" y="105.3">R334</text>
<text x="250.5" y="105.3">2S1P / 2S2P</text>
<text x="250.7" y="107.8">LiIon Battery</text>
<text x="177.1" y="110.4">0</text>
<text x="264.1" y="119.3">Charger</text>
<text x="38.2" y="124.3">CHARGER_STATUS</text>
<text x="104" y="125">C171</text>
<text x="264.1" y="124.3">Stepup</text>
<text x="172.7" y="129.4">VCC12V_STEPUP</text>
<text x="230.9" y="128.1">FB8</text>
<text x="251.8" y="130.7">TP53</text>
<text x="103.8" y="132.6">0.1uF</text>
<text x="111.8" y="132.6">U31</text>
<text x="111.8" y="135.1">TPS61088RHL</text>
<text x="129" y="135" transform="rotate(-90 129 135)">8</text>
<text x="163.8" y="137">C471</text>
<text x="174" y="135.7">C158</text>
<text x="185.4" y="135.7">C153</text>
<text x="196.8" y="135.7">C147</text>
<text x="231.7" y="135.7">50</text>
<text x="62.1" y="138.9">FB29</text>
<text x="88.3" y="138.9">L17</text>
<text x="98.9" y="141.5">BOOST_SW</text>
<text x="113.7" y="144">5</text>
<text x="113.7" y="141.5">4</text>
<text x="118.1" y="142.7">SW_1</text>
<text x="132.1" y="142.7">VOUT_1</text>
<text x="143.5" y="144">15</text>
<text x="143.5" y="141.5">14</text>
<text x="163.8" y="139.6">1uF</text>
<text x="174" y="138.3">22uF</text>
<text x="174" y="140.8">25V</text>
<text x="185.4" y="138.3">22uF</text>
<text x="185.4" y="140.8">25V</text>
<text x="196.8" y="138.3">22uF</text>
<text x="196.8" y="140.8">25V</text>
<text x="213.3" y="138.3">R162</text>
<text x="213.3" y="140.8">100k</text>
<text x="230.9" y="138.3">10A</text>
<text x="62.8" y="149.1">10A</text>
<text x="63.6" y="146.5">50</text>
<text x="87.2" y="145.3">1.5uH</text>
<text x="113.7" y="149.1">7</text>
<text x="113.7" y="146.5">6</text>
<text x="118.1" y="145.3">SW_2</text>
<text x="118.1" y="147.8">SW_3</text>
<text x="130.3" y="144.6" transform="rotate(-90 130.3 144.6)">BOOT</text>
<text x="132.1" y="145.3">VOUT_2</text>
<text x="132.1" y="147.8">VOUT_3</text>
<text x="143.5" y="146.5">16</text>
<text x="73.7" y="152.3">C173</text>
<text x="73.7" y="154.8">10uF</text>
<text x="85.2" y="153.5">C172</text>
<text x="104" y="152.9">R171</text>
<text x="113.7" y="154.1">3</text>
<text x="118.1" y="150.3">SW_4</text>
<text x="118.1" y="155.4">FSW</text>
<text x="134.2" y="155.4">COMP</text>
<text x="138.1" y="152.9">FB</text>
<text x="143.5" y="154.1">18</text>
<text x="143.5" y="151.6">17</text>
<text x="73.7" y="157.3">25V</text>
<text x="85.2" y="156">0.1uF</text>
<text x="104.2" y="157.9">249k</text>
<text x="113.7" y="161.8">2</text>
<text x="113.7" y="159.2">9</text>
<text x="118.1" y="160.5">VIN</text>
<text x="136.6" y="157.9">ILIM</text>
<text x="137.9" y="160.5">SS</text>
<text x="143.5" y="161.8">13</text>
<text x="143.5" y="159.2">10</text>
<text x="143.5" y="156.7">19</text>
<text x="97.6" y="165.6">R318</text>
<text x="113.7" y="166.8">1</text>
<text x="118.1" y="163">EN</text>
<text x="134.2" y="163">MODE</text>
<text x="135.1" y="165.6">NC_1</text>
<text x="143.5" y="166.8">12</text>
<text x="143.5" y="164.3">11</text>
<text x="191.7" y="163">R161</text>
<text x="191.7" y="165.6">18k</text>
<text x="213.3" y="163">R158</text>
<text x="213.3" y="165.6">11k</text>
<text x="221.5" y="162.4">Charge State / Battery Status</text>
<text x="221.5" y="167.5">Charge in progress (including recharging)</text>
<text x="279.5" y="162.4">STAT</text>
<text x="280.8" y="167.5">ON</text>
<text x="99.2" y="170.6">1k</text>
<text x="109.3" y="171.9">C533</text>
<text x="118.1" y="168.1">VCC</text>
<text x="127.8" y="171.1" transform="rotate(-90 127.8 171.1)">PGND</text>
<text x="132.9" y="171.1" transform="rotate(-90 132.9 171.1)">AGND</text>
<text x="135.1" y="168.1">NC_2</text>
<text x="157.5" y="171.9">R163</text>
<text x="167.6" y="171.9">C167</text>
<text x="179" y="171.9">R160</text>
<text x="191.7" y="171.9">C152</text>
<text x="203.2" y="171.9">C157</text>
<text x="221.5" y="172.6">Charge complete / Sleep mode / Charge disabled</text>
<text x="280.2" y="172.6">OFF</text>
<text x="96.6" y="177.6">0</text>
<text x="96.6" y="175.1">R317</text>
<text x="109.3" y="174.5">2.2uF</text>
<text x="126.5" y="176.2" transform="rotate(-90 126.5 176.2)">21</text>
<text x="131.6" y="176.2" transform="rotate(-90 131.6 176.2)">20</text>
<text x="157.5" y="174.5">0</text>
<text x="167.6" y="174.5">47nF</text>
<text x="179" y="174.5">100k</text>
<text x="191.7" y="174.5">10nF</text>
<text x="203.2" y="174.5">DNP</text>
<text x="221.5" y="176.3">Charge suspended / Input or Battery overvoltage /</text>
<text x="221.5" y="178.9">Timer fault / Battery absent</text>
<text x="279.2" y="177.6">BLINK</text>
<text x="36.9" y="182.1">EXT_EN</text>
<text x="143.5" y="201.7">Gauthier Provost</text>
<text x="143.5" y="199.2">D.Sidorovich</text>
<text x="143.5" y="204.3">Aditya Prayoga</text>
</g>
<g font-size="1.8">
<text x="270.4" y="112.7">VBAT</text>
<text x="16" y="125.4">CHARGER_STATUS</text>
<text x="26.1" y="183.2">EXT_EN</text>
<text x="130" y="188.4">SIZE</text>
<text x="140.9" y="188.4">DWG NO</text>
<text x="280.7" y="188.4">REV</text>
<text x="130.2" y="198.8">DRAWN BY</text>
<text x="130.2" y="201.3">CHECKED BY</text>
<text x="176.5" y="198.8">SHEET</text>
<text x="193" y="198.8">of</text>
<text x="205.7" y="198.8">Variant</text>
</g>
<g font-size="1.6">
<text x="65.7" y="17.8">VCC12V_DCIN</text>
<text x="186.1" y="17.8">VCC12V_DCIN_BKUP</text>
<text x="95.4" y="23">D</text>
<text x="104.2" y="23">S3</text>
<text x="111.1" y="23">S3</text>
<text x="120.7" y="23">D</text>
<text x="104.2" y="25.5">S2</text>
<text x="104.2" y="28">S1</text>
<text x="111.1" y="25.5">S2</text>
<text x="111.1" y="28">S1</text>
<text x="100" y="33.4" transform="rotate(-90 100 33.4)">G</text>
<text x="116.5" y="33.4" transform="rotate(-90 116.5 33.4)">G</text>
<text x="150.1" y="39.6">AGND</text>
<text x="84" y="52.3">DGND</text>
<text x="197" y="49.7">DGND</text>
<text x="224.7" y="52.2">G</text>
<text x="229.4" y="48.7" transform="rotate(-90 229.4 48.7)">S1</text>
<text x="232" y="48.7" transform="rotate(-90 232 48.7)">S2</text>
<text x="234.5" y="48.7" transform="rotate(-90 234.5 48.7)">S3</text>
<text x="234.5" y="57.4" transform="rotate(-90 234.5 57.4)">D</text>
<text x="53.6" y="62.4">AGND</text>
<text x="68.9" y="61.2">AGND</text>
<text x="256" y="80.8">DGND</text>
<text x="251.2" y="87.7">1</text>
<text x="260.7" y="87.7">4</text>
<text x="60.3" y="92.8">1</text>
<text x="60.3" y="95.3">2</text>
<text x="251.2" y="90.2">2</text>
<text x="251.2" y="92.8">3</text>
<text x="260.7" y="92.8">6</text>
<text x="260.7" y="90.2">5</text>
<text x="212.2" y="101.8">AGND</text>
<text x="266.1" y="104.3">DGND</text>
<text x="273.2" y="104.3">AGND</text>
<text x="167.8" y="114.4">AGND</text>
<text x="183" y="114.4">DGND</text>
<text x="237.1" y="126.3">VCC12V_HDD</text>
<text x="40.2" y="134.5">VCC12V_DCIN_BKUP</text>
<text x="191.9" y="150">DGND</text>
<text x="68.8" y="168.4">DGND</text>
<text x="124.6" y="186.1">DGND</text>
</g>
</svg>
